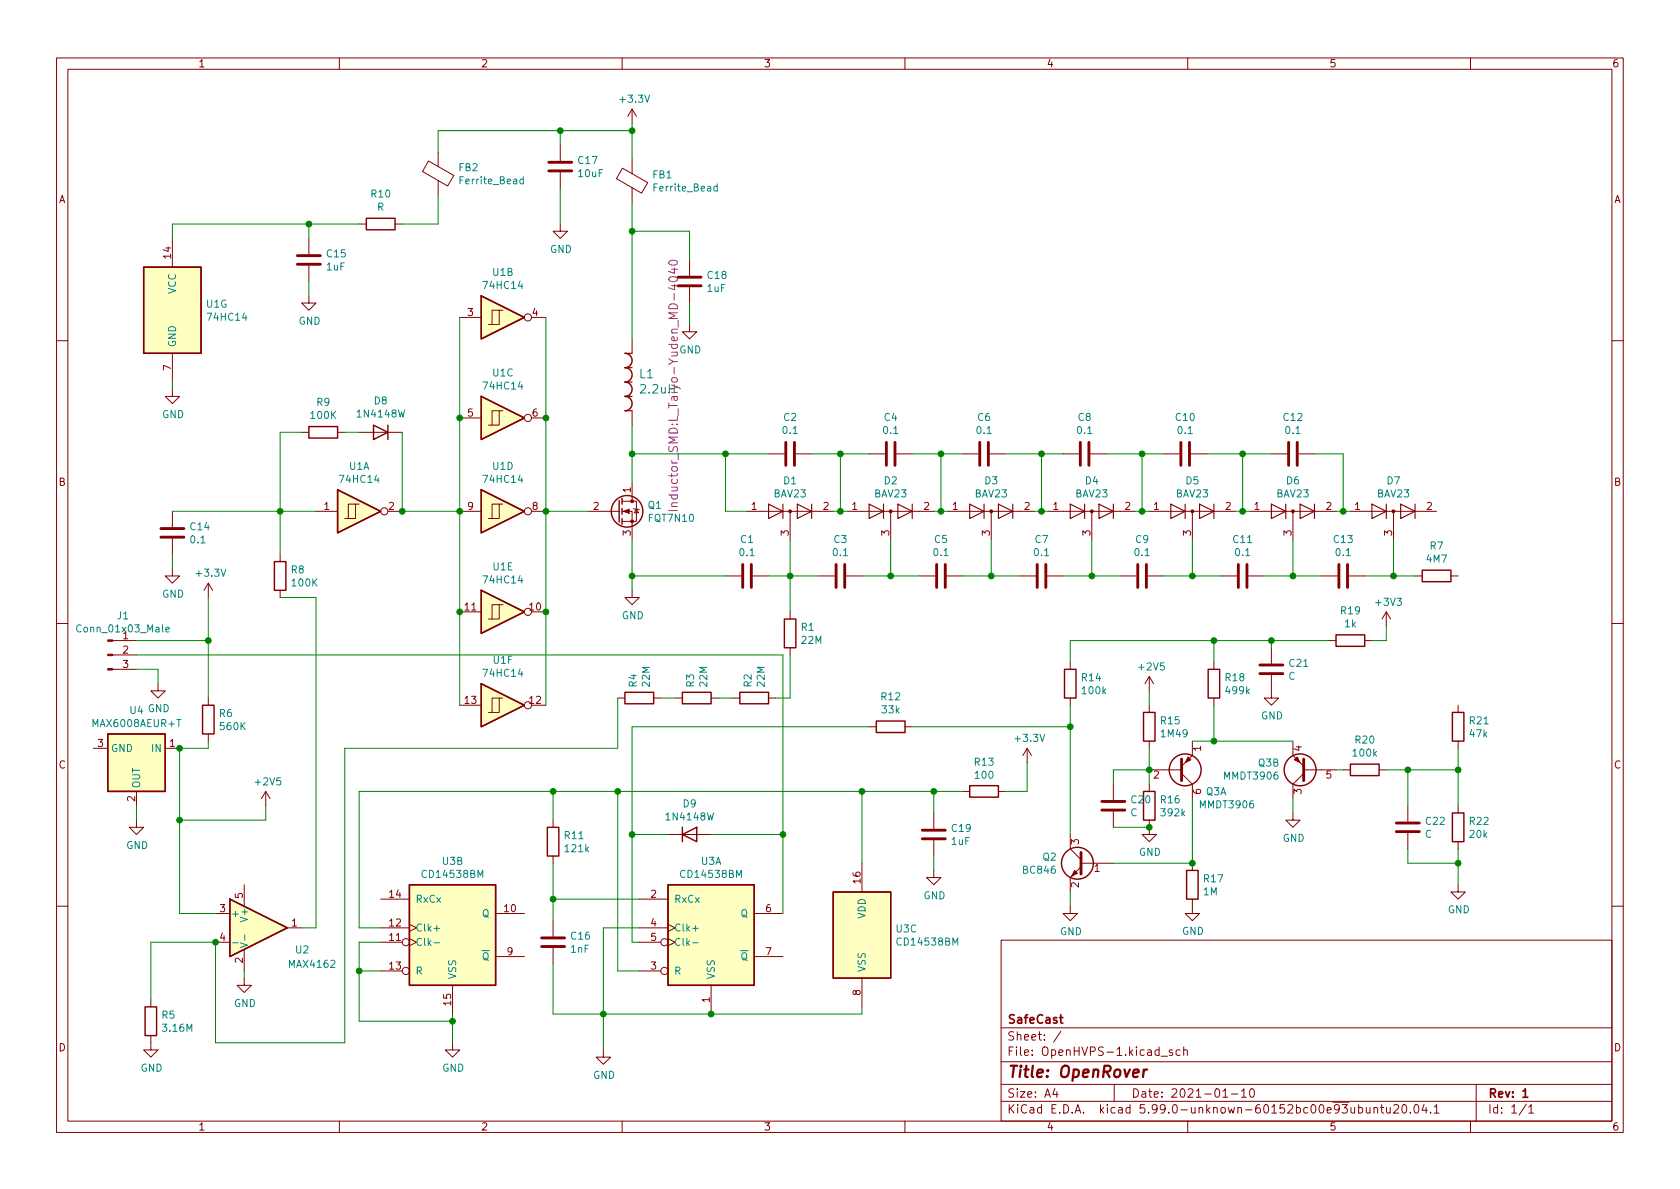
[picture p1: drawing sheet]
<svg xmlns="http://www.w3.org/2000/svg" width="297mm" height="210mm" viewBox="0 0 297 210" stroke-linecap="round" stroke-linejoin="round" font-family="sans-serif">
<g fill="none" stroke="#840000" stroke-width=".18">
<path d="M10 10.2h277v190.1h-277zM12 12.2h273v186.1h-273zM60 10.2v2M110 10.2v2M111.8 19.3l-.8 1.3M111.8 19.3v2.5M111.8 19.3l.7 1.3M160 10.2v2M210 10.2v2M260 10.2v2M63.5 39.6h1.3M69.8 39.6h1.3"/>
<path d="M75.8 28.5l4.4 2.5-1.1 1.9-4.4-2.6zM77.5 26.9v2.6M77.5 31.9v2.6M99.1 39.6v1.3h1.2l-1.2 1.3-1.3-1.3h1.3M99.1 25.6v2.8M99.1 30.5v2.8M110.1 29.7l4.4 2.6-1.1 1.9-4.4-2.6zM111.8 28.2v2.5M111.8 33.2v2.6M30.5 42.2v5M54.6 52.3v1.3h1.3l-1.3 1.3-1.3-1.3h1.3M54.6 42.2v2.8"/>
<path d="M54.6 47v2.8M81.3 56.1h3.8M88.3 54.9h-1.3v2.5M88.9 54.9h-.6v2.5h-1.9M94 56.1h2.5M111.8 59.9v2.6M121.9 57.4v1.3h1.3l-1.3 1.2-1.3-1.2h1.3M121.9 46v2.8M121.9 50.8v2.8M10 60.2h2M30.5 68.8v1.3h1.2l-1.2 1.3-1.3-1.3h1.3M30.5 62.5v5.1"/>
<path d="M53.3 76.4h1.3M59.7 76.4h1.3M63.5 76.4h7.6M81.3 73.9h3.8M88.3 72.6h-1.3v2.6M88.9 72.6h-.6v2.6h-1.9M94 73.9h2.5M111.8 72.6v2.6M285 60.2h2M30.5 90.4v2.8M30.5 95.2v2.8M49.5 98v1.3"/>
<path d="M55.9 90.4h3.8M62.9 89.1h-1.3v2.6M63.5 89.1h-.6v2.6h-1.9M68.6 90.4h2.5M81.3 90.4h3.8M88.3 89.1h-1.3v2.6M88.9 89.1h-.6v2.6h-1.9M94 90.4h2.5M104.1 90.4h5.4M110 90.4h1.8v5.1M110 88.6h2.5v3.6h-2.5M111.8 85.3v3.3"/>
<path d="M112 89.9l.1 .1h.8l.1 .2M112.5 90l.4 .7h-.8zM132.1 90.4h15.2M135.9 80.3h2.8M139.7 90.4v5.1M140.7 80.3h2.8M149.9 90.4h15.2M153.7 80.3h2.8M157.5 90.4v5.1M158.5 80.3h2.8M167.6 90.4h15.3M170.2 80.3h2.8"/>
<path d="M175 80.3h2.8M175.3 90.4v5.1M185.4 90.4h15.3M188 80.3h2.8M192.8 80.3h2.8M193 90.4v5.1M203.2 90.4h15.2M205.7 80.3h2.8M210.6 80.3h2.8M210.8 90.4v5.1M221 90.4h15.2M224.8 80.3h2.8"/>
<path d="M228.6 90.4v5.1M229.6 80.3h2.8M238.8 90.4h15.2M246.4 90.4v5.1M10 110.2h2M19.9 118.4h4.2M19.9 115.8h4.2M19.9 113.3h4.2M30.5 100.6v1.2h1.2l-1.2 1.3-1.3-1.3h1.3M36.8 103.1v2.6M36.8 103.1l-.7 1.3M36.8 103.1l.8 1.3"/>
<path d="M49.5 104.4v1.3M81.3 108.2h3.8M88.3 106.9h-1.3v2.6M88.9 106.9h-.6v2.6h-1.9M94 108.2h2.5M111.8 104.4v1.3h1.2l-1.2 1.2-1.3-1.2h1.3M128.3 101.8h2.8M133.1 101.8h2.8M139.7 108.2v1.3M139.7 114.5v1.3M144.8 101.8h2.8M149.6 101.8h2.8"/>
<path d="M162.6 101.8h2.8M167.4 101.8h2.8M180.3 101.8h2.8M185.2 101.8h2.8M189.2 117.1v1.3M198.1 101.8h2.8M202.9 101.8h2.8M203.2 119.6v2.6M203.2 119.6l-.8 1.3M203.2 119.6l.8 1.3M214.6 117.1v1.3M215.9 101.8h2.8"/>
<path d="M220.7 101.8h2.8M224.8 119.4v4h1.3l-1.3 1.3-1.3-1.3h1.3M224.8 114.5v2.8M233.7 101.8h2.8M234.9 113.3h1.3M238.5 101.8h2.8M241.3 113.3h1.3M245.1 108.2l-.8 1.3M245.1 108.2v2.5M245.1 108.2l.8 1.3M250.2 101.8h1.3M256.5 101.8h1.3"/>
<path d="M285 110.2h2M16.5 132.3h2.5M24.1 139.9v2.6M27.9 120.9v1.3h1.3l-1.3 1.2-1.2-1.2h1.2M29.2 132.3h2.5M36.8 123.4v1.3M36.8 129.8v1.3M47 139.9l-.8 1.3M47 139.9v2.6M47 139.9l.8 1.3M81.3 124.7h3.8M88.3 123.4h-1.3v2.6"/>
<path d="M88.9 123.4h-.6v2.6h-1.9M94 124.7h2.5M109.2 123.4h1.3M115.6 123.4h1.2M119.4 123.4h1.2M125.7 123.4h1.3M129.5 123.4h1.3M135.9 123.4h1.3M153.7 128.5h1.2M160 128.5h1.3M170.2 139.9h1.2M176.5 139.9h1.3"/>
<path d="M181.6 132.3l-.8 1.3M181.6 132.3v2.6M181.6 132.3l.8 1.3M189.2 123.4v1.3M196.8 138.7v2.8M203.2 124.7v1.3M203.2 131.1v1.2M203.2 138.7v1.2M203.2 136.1h5.7M208.9 136.8l1.9 1.9v2.5M210.8 131.1v2.5l-1.9 1.9M214.6 123.4v1.3"/>
<path d="M228.6 131.1v2.5l1.9 1.9M230.5 136.1h5.7M230.5 136.8l-1.9 1.9v2.5M237.5 136.1h1.3M243.8 136.1h1.3M257.8 124.7v1.3M257.8 131.1v1.2M24.1 145v1.3h1.3l-1.3 1.3-1.2-1.3h1.2M43.2 156.5v3.8M67.3 159h5.1M97.8 145v1.3M97.8 151.4v1.2"/>
<path d="M113 159h5.1M118.1 147.6h7.6M152.4 152.6v5.1M165.1 153.9v1.3h1.3l-1.3 1.3-1.3-1.3h1.3M165.1 143.8v2.8M165.1 148.6v2.8M189.2 147.6v2.5l1.9 1.9M191.1 153.3l-1.9 1.9v2.5M191.1 152.6h5.7M196.8 143.5v2.8M203.2 145v2.6h1.3l-1.3 1.2-1.3-1.2h1.3M210.8 159v2.5h1.3l-1.3 1.3-1.3-1.3h1.3"/>
<path d="M210.8 152.6v1.3M228.6 143.8v1.2h1.3l-1.3 1.3-1.3-1.3h1.3M248.9 142.5v2.8M248.9 147.3v2.8M257.8 156.5v1.2h1.3l-1.3 1.3-1.3-1.3h1.3M257.8 142.5v1.3M257.8 148.8v1.3M10 160.2h2M26.7 176.8v1.2M38.1 161.5h2.5M38.1 166.6h2.5M43.2 173v1.2h1.2l-1.2 1.3-1.3-1.3h1.3"/>
<path d="M43.2 167.9v3.8M50.8 164.1h2.5M67.3 164.1h5.1M67.3 166.6h3.8M67.3 171.7h3.8M72.4 166l1.3 .6-1.3 .7M72.4 163.4l1.3 .7-1.3 .6M80 174.2v5.1M87.6 161.5h5.1M87.6 169.2h5.1M97.8 162.8v2.8M97.8 167.6v2.8"/>
<path d="M113 164.1h5.1M113 166.6h3.8M113 171.7h3.8M118.1 163.4l1.3 .7-1.3 .6M118.1 166l1.3 .6-1.3 .7M125.7 174.2v5.1M133.3 161.5h5.1M133.3 169.2h5.1M152.4 173v5M177 166.3h108v32h-108zM189.2 160.3v1.2h1.3l-1.3 1.3-1.2-1.3h1.2M285 160.2h2"/>
<path d="M26.7 183.1v2.6h1.2l-1.2 1.2-1.3-1.2h1.3M60 198.3v2M80 184.4v1.3h1.3l-1.3 1.2-1.3-1.2h1.3M106.7 185.7v1.2h1.2l-1.2 1.3-1.3-1.3h1.3M110 198.3v2M160 198.3v2M177 194.8h108M177 191.8h108M177 187.8h108M177 181.8h108M186.5 192.5l-.4 1h1M186.9 193v1"/>
<path d="M187.6 182.4l-1.3 1.9M197 191.8v3M205.3 186.8h1.1M207.3 185.7l-.4-.1-.2 .2 .1 .3 .5 .1v.4h-.6M208.6 185.7l-.4-.1-.3 .3v.4l.2 .3h.5M209.3 185.8l.2-.2 .4 .1v.9M209.3 185.1v1.5M210 198.3v2M216.2 194h.9M217.7 193.5h1.2M219.5 193l.4-.5v1.5M219.5 194h.9"/>
<path d="M221.1 192.6l.2-.1a.81 .81 0 0 1 .6 .7 .81 .81 0 0 1-.3 .8h-.2a.81 .81 0 0 1-.5-.6 .81 .81 0 0 1 .2-.8zM242.9 196l.2-.2 .4 .1 .1 .9M242.9 195.8v1M244.1 195.8h.5M244.3 195.3v1.3l.3 .2M245.1 195.8l.1 1h.4l.2-.1M245.8 195.8v1M246.4 195.5l.6-.2 .2 .2 .1 .3-.9 1h.9M248 195.5l.2-.2a.81 .81 0 0 1 .6 .7 .81 .81 0 0 1-.3 .8h-.1a.81 .81 0 0 1-.4-1.3zM249.4 196.7v.1M250.2 195.4l.2-.1a.81 .81 0 0 1 .5 .7 .81 .81 0 0 1-.3 .8h-.1a.81 .81 0 0 1-.6-.6 .81 .81 0 0 1 .3-.8zM251.8 195.3l-.4 1h1"/>
<path d="M252.1 195.8v1M252.9 196.7v.1M253.6 195.8l.4-.5v1.5M253.6 196.8h.8M260 198.3v2M261 191.8v6.5M269.9 195.3l-1.3 1.9M270.3 195.8l.4-.5v1.5M270.3 196.8h.9"/>
<circle cx="93.3" cy="56.1" r=".63"/>
<circle cx="93.3" cy="73.9" r=".63"/>
<circle cx="67.9" cy="90.4" r=".63"/>
<circle cx="93.3" cy="90.4" r=".63"/>
<circle cx="93.3" cy="108.2" r=".63"/>
<circle cx="93.3" cy="124.7" r=".63"/>
<circle cx="71.8" cy="166.6" r=".63"/>
<circle cx="71.8" cy="171.7" r=".63"/>
<circle cx="117.5" cy="166.6" r=".63"/>
<circle cx="117.5" cy="171.7" r=".63"/>
</g>
<path d="M187.3 179.9h.6M187.6 179.4v1.3l.3 .2M269.3 193l.4-.5v1.5M269.3 194h.8" fill="none" stroke="#840000" stroke-width=".3"/>
<path d="M202.3 189.1l-.2 1.4M202.8 189.1l-.4 .1-.2 .3" fill="none" stroke="#840000" stroke-width=".4"/>
<g fill="none" stroke="#840000" stroke-width=".25">
<path d="M64.8 38.6h5v2h-5zM25.4 47.2h10.2v15.3h-10.2zM85.1 52.3l7.6 3.8-7.6 3.8zM54.6 75.4h5.1v2.1h-5.1zM66 75.2l2.6 1.2-2.6 1.3zM68.6 75.2v2.5M85.1 70.1l7.6 3.8-7.6 3.8zM110.5 62.5a1.27 1.27 0 0 1 1.3 1.2 1.27 1.27 0 0 1-1.3 1.3 1.27 1.27 0 0 1 1.3 1.3 1.27 1.27 0 0 1-1.3 1.3 1.27 1.27 0 0 1 1.3 1.2 1.27 1.27 0 0 1-1.3 1.3 1.27 1.27 0 0 1 1.3 1.3 1.27 1.27 0 0 1-1.3 1.2M48.5 99.3h2v5.1h-2zM59.7 86.6l7.6 3.8-7.6 3.8zM85.1 86.6l7.6 3.8-7.6 3.8zM109.5 88.5v3.8"/>
<path d="M110 88.1v1M110 89.9v1M110 91.7v1M85.1 104.4l7.6 3.8-7.6 3.8zM138.7 109.5h2v5h-2zM188.2 118.4h2v5h-2zM213.6 118.4h2v5h-2zM236.2 112.3h5.1v2h-5.1zM251.5 100.8h5v2.1h-5zM19 129.8h10.2v10.1h-10.2zM35.8 124.7h2v5.1h-2zM85.1 120.9l7.6 3.8-7.6 3.8z"/>
<path d="M110.5 122.4h5.1v2.1h-5.1zM120.6 122.4h5.1v2.1h-5.1zM130.8 122.4h5.1v2.1h-5.1zM154.9 127.5h5.1v2h-5.1zM171.4 138.9h5.1v2.1h-5.1zM202.2 139.9h2v5.1h-2zM202.2 126h2v5.1h-2zM238.8 135.1h5v2.1h-5zM256.8 126h2v5.1h-2zM40.6 159l10.2 5.1-10.2 5.1zM72.4 156.5h15.2v17.7h-15.2zM96.8 146.3h2v5.1h-2z"/>
<path d="M118.1 156.5h15.2v17.7h-15.2zM120.6 147.6l2.6-1.3v2.5zM120.6 146.3v2.5M147.3 157.7h10.2v15.3h-10.2zM209.8 153.9h2v5.1h-2zM256.8 143.8h2v5h-2zM25.7 178h2v5.1h-2z"/>
<circle cx="110.9" cy="90.4" r="2.79"/>
<circle cx="209.5" cy="136.1" r="2.82"/>
<circle cx="229.9" cy="136.1" r="2.82"/>
<circle cx="190.5" cy="152.6" r="2.82"/>
</g>
<g fill="none" stroke="#840000" stroke-width=".51">
<path d="M97 30.2h4.1M97 28.7h4.1M52.6 46.7h4M52.6 45.2h4M119.9 50.5h4.1M119.9 49h4.1M138.9 78.2v4.1M140.5 78.2v4.1M156.7 78.2v4.1M158.2 78.2v4.1M173.2 78.2v4.1M174.8 78.2v4.1"/>
<path d="M191 78.2v4.1M192.5 78.2v4.1M208.8 78.2v4.1M210.3 78.2v4.1M227.8 78.2v4.1M229.4 78.2v4.1M28.4 95h4.1M28.4 93.5h4.1M131.3 99.8v4.1M132.8 99.8v4.1M147.8 99.8v4.1M149.4 99.8v4.1"/>
<path d="M165.6 99.8v4.1M167.1 99.8v4.1M183.4 99.8v4.1M184.9 99.8v4.1M201.2 99.8v4.1M202.7 99.8v4.1M218.9 99.8v4.1M220.5 99.8v4.1M236.7 99.8v4.1M238.3 99.8v4.1M222.8 119.1h4M222.8 117.6h4"/>
<path d="M208.9 134.2v3.8M230.5 134.2v3.8M163.1 148.3h4M163.1 146.8h4M191.1 150.7v3.9M194.8 143.3h4.1M194.8 141.7h4.1M246.9 147.1h4.1M246.9 145.5h4.1M95.8 167.4h4M95.8 165.9h4"/>
</g>
<g fill="#ffffc2" stroke="#ffffc2" stroke-width=".18">
<path d="M40.6 159l10.2 5.1-10.2 5.1z"/>
<path d="M19 129.8h10.2v10.1h-10.2z"/>
<path d="M118.1 156.5h15.2v17.7h-15.2z"/>
<path d="M85.1 70.1l7.6 3.8-7.6 3.8z"/>
<path d="M85.1 52.3l7.6 3.8-7.6 3.8z"/>
<path d="M25.4 47.2h10.2v15.3h-10.2z"/>
<path d="M147.3 157.7h10.2v15.3h-10.2z"/>
<path d="M85.1 86.6l7.6 3.8-7.6 3.8z"/>
<path d="M85.1 104.4l7.6 3.8-7.6 3.8z"/>
<path d="M59.7 86.6l7.6 3.8-7.6 3.8z"/>
<path d="M72.4 156.5h15.2v17.7h-15.2z"/>
<path d="M85.1 120.9l7.6 3.8-7.6 3.8z"/>
</g>
<path d="M92.5 31.7h-.3l-.3 .2 .1 .6h.5M92.5 31.2v1.3M126.8 33l-.4-.1-.2 .3 .1 .5h.5M126.8 32.5v1.3M29.3 111.3l.6-.1v-.2l-.4-.1-.2 .2 .1 .6h.5M41.1 166.7h1M42.5 166.7l1.3 .4-1.3 .5M43.3 165.3v1M76.7 166.7h1M76.7 164.2h1M122.5 166.7h.9M122.5 164.2h.9" fill="none" stroke="#008484" stroke-width=".18"/>
<g fill="#840000" stroke="#840000" stroke-width=".18">
<path d="M19 118.2h.9v.3h-.9z"/>
<path d="M19 115.7h.9v.2h-.9z"/>
<path d="M19 113.2h.9v.2h-.9z"/>
<path d="M228.9 134.4l.5-.5 .5 1z"/>
<path d="M190 153.9l.5 .5-1 .5z"/>
<path d="M110.2 90.4l1.1-.4v.8z"/>
<path d="M210.1 133.9l.5 .5-1.1 .5z"/>
<circle cx="193" cy="90.4" r=".25"/>
<circle cx="111.8" cy="92.2" r=".25"/>
<circle cx="111.8" cy="88.6" r=".25"/>
<circle cx="175.3" cy="90.4" r=".25"/>
<circle cx="228.6" cy="90.4" r=".25"/>
<circle cx="246.4" cy="90.4" r=".25"/>
<circle cx="139.7" cy="90.4" r=".25"/>
<circle cx="210.8" cy="90.4" r=".25"/>
<circle cx="157.5" cy="90.4" r=".25"/>
</g>
<g fill="none" stroke="#840000" stroke-width=".2">
<path d="M110.5 70.1h1.3M110.5 67.6h1.3M110.5 62.5h1.3M110.5 72.6h1.3M110.5 65h1.3M135.9 89.1l2.5 1.3-2.5 1.3zM138.4 89.1v2.6M141 89.1l2.5 1.3-2.5 1.3zM143.5 89.1v2.6M153.7 89.1l2.5 1.3-2.5 1.3zM156.2 89.1v2.6M158.7 89.1l2.6 1.3-2.6 1.3z"/>
<path d="M161.3 89.1v2.6M171.4 89.1l2.6 1.3-2.6 1.3zM174 89.1v2.6M176.5 89.1l2.6 1.3-2.6 1.3zM179.1 89.1v2.6M189.2 89.1l2.6 1.3-2.6 1.3zM191.8 89.1v2.6M194.3 89.1l2.5 1.3-2.5 1.3zM196.8 89.1v2.6M207 89.1l2.5 1.3-2.5 1.3zM209.5 89.1v2.6M212.1 89.1l2.5 1.3-2.5 1.3z"/>
<path d="M214.6 89.1v2.6M224.8 89.1l2.5 1.3-2.5 1.3zM227.3 89.1v2.6M229.9 89.1l2.5 1.3-2.5 1.3zM232.4 89.1v2.6M242.6 89.1l2.5 1.3-2.5 1.3zM245.1 89.1v2.6M247.6 89.1l2.6 1.3-2.6 1.3zM250.2 89.1v2.6"/>
</g>
<path d="M118.3 46.2a1.01 1.01 0 0 1 1.5 .2 .83 .83 0 0 1-.7 .6 .83 .83 0 0 1-.8-.3zM118.4 49.1a.82 .82 0 0 1 1.4 .3 .95 .95 0 0 1-1.6 0zM118.8 47.6h1M119.3 47.4v.9l-1.1-.3M118.2 90.3h1.6M118.8 89.6h1M119.8 88.9l-1 .1v.3l.1 .3" fill="none" stroke="#840084" stroke-width=".18"/>
<g fill="none" stroke="#008400" stroke-width=".18">
<path d="M54.6 39.6v2.6M63.5 39.6h-33v2.6M77.5 34.5v5.1h-6.4M99.1 23.1v2.5M99.1 33.3v6.3M111.8 21.8v6.4M111.8 35.8v24.1M111.8 23.1h-34.3v3.8M54.6 49.8v2.5M81.3 56.1v68.6M96.5 56.1v68.6M111.8 40.9h10.1v5.1"/>
<path d="M121.9 53.6v3.8M30.5 67.6v1.2M53.3 76.4h-3.8v21.6M61 76.4h2.5M71.1 76.4v14h10.2M111.8 75.2v10.1M30.5 90.4h25.4M30.5 98v2.6M96.5 90.4h7.6M111.8 95.5v8.9M111.8 80.3h24.1M128.3 80.3v10.1h3.8"/>
<path d="M139.7 95.5v12.7M143.5 80.3h10.2M147.3 90.4h2.6M148.6 80.3v10.1M157.5 95.5v6.3M161.3 80.3h8.9M165.1 90.4h2.5M166.4 80.3v10.1M175.3 95.5v6.3M177.8 80.3h10.2M182.9 90.4h2.5M184.1 80.3v10.1"/>
<path d="M193 95.5v6.3M195.6 80.3h10.1M200.7 90.4h2.5M201.9 80.3v10.1M210.8 95.5v6.3M213.4 80.3h11.4M218.4 90.4h2.6M219.7 80.3v10.1M228.6 95.5v6.3M232.4 80.3h5.1v10.1M236.2 90.4h2.6M246.4 95.5v6.3"/>
<path d="M24.1 115.8h114.3v45.7M24.1 113.3h12.7M24.1 118.4h3.8v2.5M36.8 105.7v17.7M49.5 105.7h6.4v58.4h-2.6M111.8 101.8h16.5M135.9 101.8h8.9M139.7 115.8v7.6h-2.5M152.4 101.8h10.2M170.2 101.8h10.1M188 101.8h10.1M205.7 101.8h10.2"/>
<path d="M214.6 113.3v3.8M223.5 101.8h10.2M224.8 113.3v1.2M234.9 113.3h-45.7v3.8M241.3 101.8h8.9M245.1 110.7v2.6h-2.5M36.8 131.1v1.2h-5.1v29.2h6.4M97.8 139.9v5.1M109.2 123.4v8.9h-48.2v52.1h-22.9v-17.8h-11.4v10.2M109.2 139.9v31.8h3.8M116.8 123.4h2.6M127 123.4h2.5"/>
<path d="M152.4 139.9v12.7M153.7 128.5h-41.9v38.1h1.2M161.3 128.5h27.9M165.1 139.9v3.9M170.2 139.9h-106.7v24.2h3.8M181.6 134.9v5h-3.8M189.2 124.7v22.9M203.2 136.1h-6.4v2.6M203.2 122.2v2.5M203.2 132.3v6.4M210.8 131.1h17.8M214.6 124.7v6.4"/>
<path d="M236.2 136.1h1.3M245.1 136.1h12.7M248.9 136.1v6.4M257.8 132.3v10.2M24.1 142.5v2.5M47 142.5v2.5h-15.3M97.8 152.6v10.2M97.8 159h15.2M111.8 147.6h6.3M125.7 147.6h12.7M165.1 151.4v2.5M189.2 157.7v2.6"/>
<path d="M196.8 146.3h6.4M210.8 141.2v11.4h-14M228.6 141.2v2.6M248.9 150.1v2.5h8.9M257.8 150.1v6.4M43.2 171.7v1.3M63.5 171.7h3.8M67.3 166.6h-3.8v14h16.5M80 179.3v5.1M97.8 170.4v8.9h54.6v-1.3M113 164.1h-6.3v21.6"/>
</g>
<g fill="#008400" stroke="#008400" stroke-width=".18">
<circle cx="49.5" cy="90.4" r=".51"/>
<circle cx="36.8" cy="113.3" r=".51"/>
<circle cx="81.3" cy="108.2" r=".51"/>
<circle cx="81.3" cy="73.9" r=".51"/>
<circle cx="71.1" cy="90.4" r=".51"/>
<circle cx="81.3" cy="90.4" r=".51"/>
<circle cx="96.5" cy="90.4" r=".51"/>
<circle cx="31.8" cy="132.3" r=".51"/>
<circle cx="96.5" cy="108.2" r=".51"/>
<circle cx="97.8" cy="139.9" r=".51"/>
<circle cx="97.8" cy="159" r=".51"/>
<circle cx="109.2" cy="139.9" r=".51"/>
<circle cx="111.8" cy="147.6" r=".51"/>
<circle cx="31.8" cy="145" r=".51"/>
<circle cx="38.1" cy="166.6" r=".51"/>
<circle cx="63.5" cy="171.7" r=".51"/>
<circle cx="80" cy="180.6" r=".51"/>
<circle cx="54.6" cy="39.6" r=".51"/>
<circle cx="99.1" cy="23.1" r=".51"/>
<circle cx="96.5" cy="73.9" r=".51"/>
<circle cx="111.8" cy="80.3" r=".51"/>
<circle cx="111.8" cy="23.1" r=".51"/>
<circle cx="111.8" cy="40.9" r=".51"/>
<circle cx="175.3" cy="101.8" r=".51"/>
<circle cx="193" cy="101.8" r=".51"/>
<circle cx="201.9" cy="80.3" r=".51"/>
<circle cx="201.9" cy="90.4" r=".51"/>
<circle cx="219.7" cy="80.3" r=".51"/>
<circle cx="219.7" cy="90.4" r=".51"/>
<circle cx="184.2" cy="90.4" r=".51"/>
<circle cx="128.3" cy="80.3" r=".51"/>
<circle cx="166.4" cy="80.3" r=".51"/>
<circle cx="184.2" cy="80.3" r=".51"/>
<circle cx="148.6" cy="90.4" r=".51"/>
<circle cx="148.6" cy="80.3" r=".51"/>
<circle cx="157.5" cy="101.8" r=".51"/>
<circle cx="166.4" cy="90.4" r=".51"/>
<circle cx="139.7" cy="101.8" r=".51"/>
<circle cx="111.8" cy="101.8" r=".51"/>
<circle cx="125.7" cy="179.3" r=".51"/>
<circle cx="106.7" cy="179.3" r=".51"/>
<circle cx="152.4" cy="139.9" r=".51"/>
<circle cx="165.1" cy="139.9" r=".51"/>
<circle cx="138.4" cy="147.6" r=".51"/>
<circle cx="257.8" cy="136.1" r=".51"/>
<circle cx="189.2" cy="128.5" r=".51"/>
<circle cx="257.8" cy="152.6" r=".51"/>
<circle cx="203.2" cy="136.1" r=".51"/>
<circle cx="203.2" cy="146.3" r=".51"/>
<circle cx="210.8" cy="152.6" r=".51"/>
<circle cx="248.9" cy="136.1" r=".51"/>
<circle cx="210.8" cy="101.8" r=".51"/>
<circle cx="214.6" cy="113.3" r=".51"/>
<circle cx="224.8" cy="113.3" r=".51"/>
<circle cx="214.6" cy="131.1" r=".51"/>
<circle cx="228.6" cy="101.8" r=".51"/>
<circle cx="237.5" cy="90.4" r=".51"/>
<circle cx="246.4" cy="101.8" r=".51"/>
</g>
<text font-size="2.8" fill="#840000" x="178" y="190.6">Title: OpenRover</text>
<text font-size="2.1" fill="#008484" x="113.1" y="66.9">L1</text>
<g font-size="2.1" fill="#840084">
<text x="113.4" y="69.6">2.2uH</text>
<text x="119.8" y="88.3" transform="rotate(-90 119.8 88.3)">Inductor_SMD:L_Taiyo-Yuden_MD-4040</text>
</g>
<g font-size="2.1" fill="#840000">
<text x="178" y="184">Sheet: /</text>
<text x="178" y="181">SafeCast</text>
<text x="178" y="186.7">File: OpenHVPS-1.kicad_sch</text>
<text x="178" y="196.9">KiCad E.D.A. kicad 5.99.0-unknown-60152bc00e~93~ubuntu20.04.1</text>
<text x="178" y="194.1">Size: A4</text>
<text x="200" y="194.1">Date: 2021-01-10</text>
<text x="263" y="194.1">Rev: 1</text>
<text x="263" y="196.9">Id: 1/1</text>
</g>
<g font-size="1.8" fill="#840000">
<text x="35" y="11.9">1</text>
<text x="85" y="11.9">2</text>
<text x="135" y="11.9">3</text>
<text x="185" y="11.9">4</text>
<text x="235" y="11.9">5</text>
<text x="285" y="11.9">6</text>
<text x="10.3" y="35.9">A</text>
<text x="285.3" y="35.9">A</text>
<text x="30.2" y="45.7" transform="rotate(-90 30.2 45.7)">14</text>
<text x="82.7" y="55.9">3</text>
<text x="94.1" y="55.9">4</text>
<text x="30.2" y="65.5" transform="rotate(-90 30.2 65.5)">7</text>
<text x="82.7" y="73.7">5</text>
<text x="94.1" y="73.7">6</text>
<text x="10.3" y="85.9">B</text>
<text x="111.5" y="87.1" transform="rotate(-90 111.5 87.1)">1</text>
<text x="285.3" y="85.9">B</text>
<text x="57.3" y="90.2">1</text>
<text x="68.7" y="90.2">2</text>
<text x="82.7" y="90.2">9</text>
<text x="94.1" y="90.2">8</text>
<text x="104.9" y="90.2">2</text>
<text x="111.5" y="94.7" transform="rotate(-90 111.5 94.7)">3</text>
<text x="132.9" y="90.2">1</text>
<text x="139.4" y="94.7" transform="rotate(-90 139.4 94.7)">3</text>
<text x="145.6" y="90.2">2</text>
<text x="150.6" y="90.2">1</text>
<text x="157.2" y="94.7" transform="rotate(-90 157.2 94.7)">3</text>
<text x="163.3" y="90.2">2</text>
<text x="168.4" y="90.2">1</text>
<text x="175" y="94.7" transform="rotate(-90 175 94.7)">3</text>
<text x="181.1" y="90.2">2</text>
<text x="186.2" y="90.2">1</text>
<text x="192.8" y="94.7" transform="rotate(-90 192.8 94.7)">3</text>
<text x="198.9" y="90.2">2</text>
<text x="204" y="90.2">1</text>
<text x="210.6" y="94.7" transform="rotate(-90 210.6 94.7)">3</text>
<text x="216.7" y="90.2">2</text>
<text x="221.8" y="90.2">1</text>
<text x="228.3" y="94.7" transform="rotate(-90 228.3 94.7)">3</text>
<text x="234.5" y="90.2">2</text>
<text x="239.5" y="90.2">1</text>
<text x="246.1" y="94.7" transform="rotate(-90 246.1 94.7)">3</text>
<text x="252.2" y="90.2">2</text>
<text x="82.2" y="107.9">11</text>
<text x="93.6" y="107.9">10</text>
<text x="21.7" y="113">1</text>
<text x="21.7" y="115.6">2</text>
<text x="21.7" y="118.1">3</text>
<text x="82.2" y="124.5">13</text>
<text x="93.6" y="124.5">12</text>
<text x="10.3" y="135.9">C</text>
<text x="17.3" y="132.1">3</text>
<text x="30" y="132.1">1</text>
<text x="204" y="137.7">2</text>
<text x="212.3" y="132.8" transform="rotate(-90 212.3 132.8)">1</text>
<text x="230.1" y="132.8" transform="rotate(-90 230.1 132.8)">4</text>
<text x="234.5" y="137.7">5</text>
<text x="285.3" y="135.9">C</text>
<text x="23.9" y="141.7" transform="rotate(-90 23.9 141.7)">2</text>
<text x="212.3" y="140.4" transform="rotate(-90 212.3 140.4)">6</text>
<text x="230.1" y="140.4" transform="rotate(-90 230.1 140.4)">3</text>
<text x="190.8" y="149.3" transform="rotate(-90 190.8 149.3)">3</text>
<text x="193.5" y="154.2">1</text>
<text x="38.9" y="161.3">3</text>
<text x="42.9" y="158.9" transform="rotate(-90 42.9 158.9)">5</text>
<text x="68.9" y="158.7">14</text>
<text x="89.2" y="161.3">10</text>
<text x="115.1" y="158.7">2</text>
<text x="135.4" y="161.3">6</text>
<text x="152.1" y="156.2" transform="rotate(-90 152.1 156.2)">16</text>
<text x="190.8" y="157" transform="rotate(-90 190.8 157)">2</text>
<text x="38.9" y="166.4">4</text>
<text x="51.6" y="163.8">1</text>
<text x="68.9" y="166.4">11</text>
<text x="68.9" y="163.8">12</text>
<text x="115.1" y="163.8">4</text>
<text x="115.1" y="166.4">5</text>
<text x="42.9" y="170.3" transform="rotate(-90 42.9 170.3)">2</text>
<text x="68.9" y="171.4">13</text>
<text x="89.7" y="168.9">9</text>
<text x="115.1" y="171.4">3</text>
<text x="135.4" y="168.9">7</text>
<text x="79.8" y="177.8" transform="rotate(-90 79.8 177.8)">15</text>
<text x="125.5" y="177.3" transform="rotate(-90 125.5 177.3)">1</text>
<text x="152.1" y="176" transform="rotate(-90 152.1 176)">8</text>
<text x="10.3" y="185.9">D</text>
<text x="285.3" y="185.9">D</text>
<text x="35" y="199.9">1</text>
<text x="85" y="199.9">2</text>
<text x="135" y="199.9">3</text>
<text x="185" y="199.9">4</text>
<text x="235" y="199.9">5</text>
<text x="285" y="199.9">6</text>
</g>
<g font-size="1.8" fill="#008484">
<text x="109.8" y="18.1">+3.3V</text>
<text x="102.3" y="29">C17</text>
<text x="65.7" y="34.9">R10</text>
<text x="81.1" y="30.3">FB2</text>
<text x="81.5" y="32.6">Ferrite_Bead</text>
<text x="102.3" y="31.3">10uF</text>
<text x="115.4" y="31.5">FB1</text>
<text x="115.8" y="33.8">Ferrite_Bead</text>
<text x="66.7" y="37.2">R</text>
<text x="57.8" y="47.8">1uF</text>
<text x="57.8" y="45.5">C15</text>
<text x="97.2" y="44.7">GND</text>
<text x="31.1" y="52" transform="rotate(-90 31.1 52)">VCC</text>
<text x="85.7" y="51.1">74HC14</text>
<text x="87.1" y="48.8">U1B</text>
<text x="125.1" y="51.6">1uF</text>
<text x="125.1" y="49.3">C18</text>
<text x="36.5" y="54.4">U1G</text>
<text x="36.9" y="56.7">74HC14</text>
<text x="52.8" y="57.4">GND</text>
<text x="31.1" y="61.5" transform="rotate(-90 31.1 61.5)">GND</text>
<text x="120.1" y="62.5">GND</text>
<text x="56" y="71.8">R9</text>
<text x="66.2" y="71.5">D8</text>
<text x="85.7" y="68.9">74HC14</text>
<text x="87.1" y="66.6">U1C</text>
<text x="28.6" y="73.9">GND</text>
<text x="55" y="74.1">100K</text>
<text x="63.4" y="73.8">1N4148W</text>
<text x="138.5" y="76.7">0.1</text>
<text x="138.6" y="74.4">C2</text>
<text x="156.3" y="76.7">0.1</text>
<text x="156.3" y="74.4">C4</text>
<text x="172.8" y="76.7">0.1</text>
<text x="172.9" y="74.4">C6</text>
<text x="190.5" y="76.7">0.1</text>
<text x="190.6" y="74.4">C8</text>
<text x="207.9" y="74.4">C10</text>
<text x="208.3" y="76.7">0.1</text>
<text x="227" y="74.4">C12</text>
<text x="227.4" y="76.7">0.1</text>
<text x="61.7" y="83.1">U1A</text>
<text x="87.1" y="83.1">U1D</text>
<text x="60.3" y="85.4">74HC14</text>
<text x="85.7" y="85.4">74HC14</text>
<text x="114.6" y="90">Q1</text>
<text x="136.8" y="87.9">BAV23</text>
<text x="138.6" y="85.6">D1</text>
<text x="154.6" y="87.9">BAV23</text>
<text x="156.3" y="85.6">D2</text>
<text x="172.4" y="87.9">BAV23</text>
<text x="174.1" y="85.6">D3</text>
<text x="190.2" y="87.9">BAV23</text>
<text x="191.9" y="85.6">D4</text>
<text x="208" y="87.9">BAV23</text>
<text x="209.7" y="85.6">D5</text>
<text x="225.7" y="87.9">BAV23</text>
<text x="227.5" y="85.6">D6</text>
<text x="243.5" y="87.9">BAV23</text>
<text x="245.2" y="85.6">D7</text>
<text x="33.7" y="93.8">C14</text>
<text x="114.8" y="92.3">FQT7N10</text>
<text x="33.8" y="96.1">0.1</text>
<text x="34.9" y="102">+3.3V</text>
<text x="51.5" y="101.4">R8</text>
<text x="87.2" y="100.8">U1E</text>
<text x="130.9" y="98.3">0.1</text>
<text x="130.9" y="96">C1</text>
<text x="147.4" y="98.3">0.1</text>
<text x="147.5" y="96">C3</text>
<text x="165.1" y="98.3">0.1</text>
<text x="165.2" y="96">C5</text>
<text x="182.9" y="98.3">0.1</text>
<text x="183" y="96">C7</text>
<text x="200.7" y="98.3">0.1</text>
<text x="200.8" y="96">C9</text>
<text x="218.1" y="96">C11</text>
<text x="218.5" y="98.3">0.1</text>
<text x="235.9" y="96">C13</text>
<text x="236.3" y="98.3">0.1</text>
<text x="252.3" y="99.5">4M7</text>
<text x="252.9" y="97.2">R7</text>
<text x="28.6" y="105.7">GND</text>
<text x="51.7" y="103.7">100K</text>
<text x="85.7" y="103.2">74HC14</text>
<text x="243.4" y="107.1">+3V3</text>
<text x="14.1" y="111.8">Conn_01x03_Male</text>
<text x="20.8" y="109.5">J1</text>
<text x="109.9" y="109.5">GND</text>
<text x="141.7" y="111.5">R1</text>
<text x="141.8" y="113.9">22M</text>
<text x="237.1" y="108.6">R19</text>
<text x="237.8" y="110.9">1k</text>
<text x="85.7" y="119.7">74HC14</text>
<text x="87.2" y="117.4">U1F</text>
<text x="201.5" y="118.5">+2V5</text>
<text x="228" y="117.9">C21</text>
<text x="112.6" y="121.5" transform="rotate(-90 112.6 121.5)">R4</text>
<text x="114.9" y="121.4" transform="rotate(-90 114.9 121.4)">22M</text>
<text x="122.7" y="121.5" transform="rotate(-90 122.7 121.5)">R3</text>
<text x="125" y="121.4" transform="rotate(-90 125 121.4)">22M</text>
<text x="132.9" y="121.5" transform="rotate(-90 132.9 121.5)">R2</text>
<text x="135.2" y="121.4" transform="rotate(-90 135.2 121.4)">22M</text>
<text x="155.9" y="123.8">R12</text>
<text x="191.3" y="120.5">R14</text>
<text x="191.4" y="122.8">100k</text>
<text x="216.7" y="120.5">R18</text>
<text x="216.8" y="122.8">499k</text>
<text x="227.8" y="120.2">C</text>
<text x="16.6" y="128.6">MAX6008AEUR+T</text>
<text x="23" y="126.2">U4 GND</text>
<text x="38.8" y="126.8">R6</text>
<text x="39" y="129.1">560K</text>
<text x="156" y="126.1">33k</text>
<text x="179.7" y="131.2">+3.3V</text>
<text x="205.3" y="128.1">R15</text>
<text x="205.4" y="130.4">1M49</text>
<text x="222.9" y="127.2">GND</text>
<text x="239.7" y="131.5">R20</text>
<text x="259.9" y="128.1">R21</text>
<text x="259.9" y="130.4">47k</text>
<text x="19.6" y="133">GND</text>
<text x="26.9" y="133">IN</text>
<text x="172.4" y="135.4">R13</text>
<text x="172.5" y="137.7">100</text>
<text x="216.6" y="137.8">MMDT3906</text>
<text x="222.5" y="135.5">Q3B</text>
<text x="239.3" y="133.8">100k</text>
<text x="24.8" y="139.4" transform="rotate(-90 24.8 139.4)">OUT</text>
<text x="45.3" y="138.9">+2V5</text>
<text x="120.8" y="142.8">D9</text>
<text x="200.1" y="142">C20</text>
<text x="205.3" y="142">R16</text>
<text x="212.3" y="142.9">MMDT3906</text>
<text x="213.2" y="140.6">Q3A</text>
<text x="99.9" y="148.4">R11</text>
<text x="118" y="145.1">1N4148W</text>
<text x="168.3" y="149.4">1uF</text>
<text x="168.3" y="147.1">C19</text>
<text x="199.8" y="144.3">C</text>
<text x="205.4" y="144.3">392k</text>
<text x="226.8" y="148.9">GND</text>
<text x="251.9" y="148.2">C</text>
<text x="252.1" y="145.9">C22</text>
<text x="259.9" y="145.9">R22</text>
<text x="259.9" y="148.2">20k</text>
<text x="22.3" y="150.1">GND</text>
<text x="74.9" y="155.2">CD14538BM</text>
<text x="78.2" y="152.9">U3B</text>
<text x="100" y="150.7">121k</text>
<text x="120.6" y="155.2">CD14538BM</text>
<text x="124" y="152.9">U3A</text>
<text x="181" y="154.5">BC846</text>
<text x="184.4" y="152.2">Q2</text>
<text x="201.3" y="151.3">GND</text>
<text x="73.4" y="159.6">RxCx</text>
<text x="119.1" y="159.6">RxCx</text>
<text x="163.3" y="159">GND</text>
<text x="212.8" y="158.3">1M</text>
<text x="212.9" y="156">R17</text>
<text x="256" y="161.5">GND</text>
<text x="40.8" y="162.2">+</text>
<text x="43.8" y="162.6" transform="rotate(-90 43.8 162.6)">V+</text>
<text x="73.4" y="167.3">Clk-</text>
<text x="73.4" y="164.7">Clk+</text>
<text x="85.2" y="162.2">Q</text>
<text x="101" y="166.2">C16</text>
<text x="119.1" y="164.7">Clk+</text>
<text x="119.1" y="167.3">Clk-</text>
<text x="131" y="162.2">Q</text>
<text x="153" y="162.5" transform="rotate(-90 153 162.5)">VDD</text>
<text x="158.5" y="164.9">U3C</text>
<text x="158.9" y="167.2">CD14538BM</text>
<text x="187.4" y="165.4">GND</text>
<text x="209" y="165.3">GND</text>
<text x="51.2" y="171.1">MAX4162</text>
<text x="52.3" y="168.6">U2</text>
<text x="73.4" y="172.3">R</text>
<text x="80.6" y="173.2" transform="rotate(-90 80.6 173.2)">VSS</text>
<text x="85.2" y="169.8">~Q</text>
<text x="100.9" y="168.5">1nF</text>
<text x="119.1" y="172.3">R</text>
<text x="126.4" y="173.2" transform="rotate(-90 126.4 173.2)">VSS</text>
<text x="131" y="169.8">~Q</text>
<text x="153" y="172" transform="rotate(-90 153 172)">VSS</text>
<text x="41.3" y="178.1">GND</text>
<text x="28.6" y="180.1">R5</text>
<text x="28.9" y="182.4">3.16M</text>
<text x="24.8" y="189.5">GND</text>
<text x="78.2" y="189.5">GND</text>
<text x="104.8" y="190.8">GND</text>
</g>
</svg>
